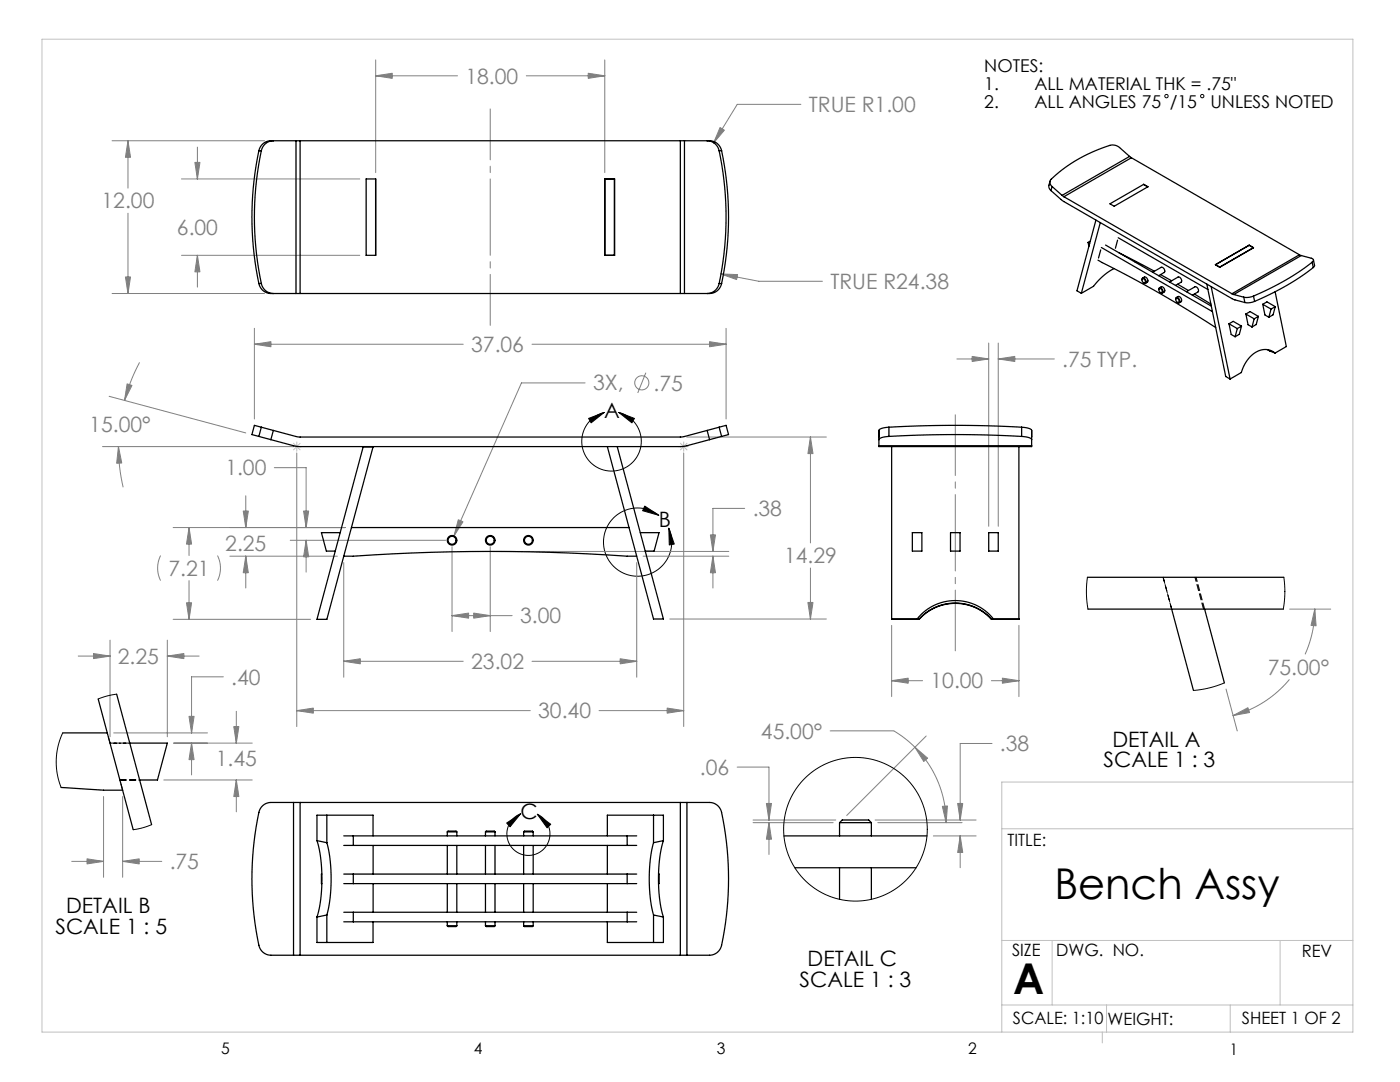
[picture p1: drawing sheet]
<svg xmlns="http://www.w3.org/2000/svg" width="279mm" height="216mm" viewBox="0 0 279 216" stroke-linecap="round" stroke-linejoin="round" font-family="sans-serif">
<g fill="none" stroke="#808080" stroke-width=".2">
<path d="M75 15.1l3.3-.5v1zM75 12v22.4M75 15.1h16.3M105 15.1h15.7M117.4 14.6l3.3 .5-3.3 .5zM120.7 12v22.4M22.4 28.1h30.4M25.5 28.1l.5 3.3h-1zM25.5 28.1v9.4M36.2 35.7h35.6M38.9 32.4h1l-.5 3.3zM39.4 29.4v6.3"/>
<path d="M143.7 25.4l.9 .6-2.2 2.5zM159.8 20.8h-12.7l-4.7 7.7M22.4 58.6h30.4M25 55.3h1l-.5 3.3zM25.5 42.5v16.1M36.2 50.9h35.6M39.4 50.9l.5 3.3h-1zM39.4 50.9v6.4M143.9 54.7l3.3 .1-.2 1zM143.9 54.7l7.5 1.4h12.7M21.8 79.1l27.2 7.3M25.4 76.6l.9 .3-1.4 3z"/>
<path d="M27.9 72.3a35.6 35.6 0 0 0-3 7.6M50.8 68.7l3.3-.5v1zM50.8 65.5v18.1M50.8 68.7h41.6M106.2 68.7h38.7M116.8 76.4h-12.7l-13.5 30.5M128.9 74.4l-1.6 4M141.6 68.2l3.3 .5-3.3 .5zM144.9 65.5v18.1M191 71.6h6.3M194 71.1l3.3 .5-3.3 .5zM197.3 68.5v36.5"/>
<path d="M199.2 71.6l3.3-.5v1zM199.2 68.5v36.5M199.2 71.6h11.2M20.5 89.1h38.1M23.6 89.1a35.6 35.6 0 0 0 1 8.1M23.6 89.1l.7 3.3h-1zM49.1 98.9v6.4M54.7 93.3h6.4v12M59.2 90.4v54.6M136.4 90.4v54.6M137 87.2h27.9M161.7 87.2l.6 3.3h-1.1z"/>
<path d="M161.7 87.2v21.1M32 110.9a5.6 5.6 0 0 0 0 5M34.6 105.3h34.3M37.7 105.3l.5 3.3h-1zM37.7 105.3v5.6M37.7 115.9v7.7M43.4 110.9a5.6 5.6 0 0 1 0 5M45.9 111h21.4M48.5 102h1.1l-.5 3.3zM49.1 111l.5 3.3h-1.1zM49.1 111v6.3M57.9 107.8h31"/>
<path d="M60.6 102h1l-.5 3.3zM61.1 107.8l.5 3.3h-1zM61.1 107.8v6.4M68.6 112.3v22.8M90.2 109.1v16.9M91.5 103.7l.9 .4-1.8 2.8zM97.8 109.1v16.9M99.1 110h46.4M127.1 112.3v22.8M128.3 111h17.2M141.8 106.7h1l-.5 3.3zM142.3 111l.5 3.3h-1z"/>
<path d="M142.3 111v6.3M148.6 101.4h-6.3v8.6M161.7 113.3v10.2M15.6 130.9h6.4M18.7 130.4l3.3 .5-3.3 .5zM22 127.7v19.3M33.4 130.9l3.3-.5v1zM33.4 127.7v19.3M33.4 130.9h6.3M34.6 123.6h27.4M37.2 120.3h1l-.5 3.3zM44.6 135.1h-6.4v11.1"/>
<path d="M68.6 132l3.3-.6v1.1zM68.6 132h23.8M90.2 122.8l3.3-.5v1.1zM90.2 122.8h12M94.5 122.3l3.3 .5-3.3 .6zM106.2 132h20.9M123.8 131.4l3.3 .6-3.3 .5zM133.7 123.5h31.2M161.2 120.2h1.1l-.6 3.3zM177.9 135.8l3.4-.5v1zM177.9 124.8v14.2M177.9 135.8h6.2"/>
<path d="M197.8 135.8h5.5M200 135.3l3.3 .5-3.3 .5zM203.3 124.8v14.2M244.7 137.5l2.2 8.4M257.3 135.6a22 22 0 0 1-11.2 7.2M257.4 121.5h8.2M262.4 121.5a22 22 0 0 1-1.9 9.1M262.4 121.5l.3 3.4-1.1-.1zM20.7 158.9v16.2M22.7 146.2h18.7M24.5 158.9v16.2M32.7 155.6h17.6"/>
<path d="M34.7 148.3h15.6M37.7 142.9h1l-.5 3.3zM38.2 148.3l.5 3.3h-1zM38.2 148.3v6.3M46.7 145h1l-.5 3.3zM47.2 155.6l.5 3.3h-1zM47.2 141.9v6.4M47.2 155.6v6.4M59.2 141.8l3.3-.5v1zM59.2 141.8h46.6M119.6 141.8h16.8M133.1 141.3l3.3 .5-3.3 .5z"/>
<path d="M147.1 153.1h6.4v10.5M165.7 145.8h12.7a21.3 21.3 0 0 1 4.2 3.3M182.6 149.1a21.3 21.3 0 0 1 6.2 15.1M182.6 149.1l2.5 2.2-.7 .6zM184.8 146.9l-15.8 15.8M198 148.4h-6.4v15.2M246.1 142.8l2.9-1.6 .4 1zM14.3 171.9h6.4M17.4 171.4l3.3 .5-3.3 .5zM24.5 171.9l3.3-.5v1zM24.5 171.9h7.8M150.3 163.6h16.5"/>
<path d="M150.3 164.2h16M153 160.3h1l-.5 3.3zM153.5 164.2l.5 3.3h-1zM153.5 164.2v6.3M174.6 163.6h20.2M175.2 164.2h16.8M186.3 166.8h8.5M188.1 160.9l1-.1-.3 3.4zM191.1 160.3h1l-.5 3.3zM191.6 166.8l.5 3.3h-1zM191.6 166.8v6.3"/>
<circle cx="128.1" cy="76.4" r="1.41"/>
</g>
<g fill="none" stroke="#000" stroke-width=".2">
<path d="M117.5 83.5l3.1-1.2-2.6 2.1zM123.5 82.3a5.9 5.9 0 0 1 3.4 9.1 5.9 5.9 0 0 1-9.7 0 5.9 5.9 0 0 1 3.4-9.1M123.5 82.3l3.1 1.2-.5 .9zM128.7 101l2.8 1.8-3.3-.9zM131.5 102.8a6.8 6.8 0 0 0-10.7 3.3 6.8 6.8 0 0 0 6.8 8.9 6.8 6.8 0 0 0 5.9-9.6M133.5 105.4l1.1 3.2-1 .1zM101.1 164.2l2.8-1.8-2.1 2.6zM103.9 162.4a4.3 4.3 0 0 0-1.9 6.5 4.3 4.3 0 0 0 6.8 .2 4.3 4.3 0 0 0-1.6-6.6M107.2 162.5l2.7 2-.7 .7z"/>
<circle cx="232.8" cy="19.2" r=".34"/>
<circle cx="239.9" cy="19.2" r=".34"/>
</g>
<g fill="none" stroke="#c0c0c0" stroke-width=".2">
<path d="M8.4 7.8h261.6v198.1h-261.6zM58.2 89.1h2M58.5 88.4l1.4 1.4M59.2 88.1v2M59.9 88.4l-1.4 1.4M135.4 89.1h2M135.7 88.4l1.5 1.4M136.4 88.1v2M137.2 88.4l-1.5 1.4M270 156h-70.1v49.9M199.9 165.4h70.1M199.9 187.7h70.1"/>
<path d="M210 187.7v12.8M255.5 187.7v12.8M199.9 200.5h70.1M220 205.9v2.2M220.8 200.5v5.4M245.5 200.5v5.4"/>
</g>
<path d="M190.6 129.9v-47.1" fill="none" stroke="#808080" stroke-width=".2" stroke-dasharray="15.2 1.3 1.3 1.3" stroke-dashoffset="3.1"/>
<path d="M97.8 64.9v-43.2" fill="none" stroke="#808080" stroke-width=".2" stroke-dasharray="15.2 1.3 1.3 1.3" stroke-dashoffset="5.1"/>
<path d="M117.5 83.5l3.1-1.2-2.6 2.1zM123.5 82.3l3.1 1.2-.5 .9zM128.7 101l2.8 1.8-3.3-.9zM133.5 105.4l1.1 3.2-1 .1zM101.1 164.2l2.8-1.8-2.1 2.6zM107.2 162.5l2.7 2-.7 .7z" fill="#000"/>
<g fill="#808080">
<path d="M59.2 141.8l3.3-.5v1zM133.1 141.3l3.3 .5-3.3 .5z"/>
<path d="M141.6 68.2l3.3 .5-3.3 .5zM50.8 68.7l3.3-.5v1zM161.7 87.2l.6 3.3h-1.1zM161.2 120.2h1.1l-.6 3.3zM25.4 76.6l.9 .3-1.4 3zM23.6 89.1l.7 3.3h-1zM123.8 131.4l3.3 .6-3.3 .5zM68.6 132l3.3-.6v1.1zM91.5 103.7l-.9 3.2 1.8-2.8zM37.2 120.3h1l-.5 3.3zM37.7 105.3l.5 3.3h-1zM48.5 102h1.1l-.5 3.3zM49.1 111l.5 3.3h-1.1zM90.2 122.8l3.3-.5v1.1zM94.5 122.3l3.3 .5-3.3 .6zM142.3 111l.5 3.3h-1zM141.8 106.7h1l-.5 3.3zM60.6 102h1l-.5 3.3zM61.1 107.8l.5 3.3h-1zM199.2 71.6l3.3-.5v1zM194 71.1l3.3 .5-3.3 .5zM177.9 135.8l3.4-.5v1zM200 135.3l3.3 .5-3.3 .5zM143.9 54.7l3.1 1.1 .2-1zM143.7 25.4l-1.3 3.1 2.2-2.5zM75 15.1l3.3-.5v1zM117.4 14.6l3.3 .5-3.3 .5zM39.4 50.9l.5 3.3h-1zM38.9 32.4h1l-.5 3.3zM25.5 28.1l.5 3.3h-1zM25 55.3h1l-.5 3.3zM246.1 142.8l2.9-1.6 .4 1zM262.4 121.5l.3 3.4-1.1-.1zM33.4 130.9l3.3-.5v1zM18.7 130.4l3.3 .5-3.3 .5zM46.7 145h1l-.5 3.3zM47.2 155.6l.5 3.3h-1zM17.4 171.4l3.3 .5-3.3 .5zM24.5 171.9l3.3-.5v1zM37.7 142.9h1l-.5 3.3zM38.2 148.3l.5 3.3h-1zM191.1 160.3h1l-.5 3.3zM191.6 166.8l.5 3.3h-1zM153 160.3h1l-.5 3.3zM153.5 164.2l.5 3.3h-1zM188.1 160.9l1-.1-.3 3.4zM182.6 149.1l2.5 2.2-.7 .6z"/>
</g>
<g fill="none" stroke="#000" stroke-width=".25">
<path d="M51.7 30.1a64 64 0 0 0 0 26.5M51.7 30.1h.5M52.2 30.1a64.1 64.1 0 0 0 0 26.5M54.6 28.1a2.47 2.47 0 0 0-2.4 2M59.1 28.1h-5a2.47 2.47 0 0 0-2.4 2M59.1 28.1h.8M59.1 28.1v30.5M59.9 28.1h75.9M59.9 28.1v30.5M73.1 35.7h1.9v15.2h-1.9zM75 35.7v15.2M120.7 35.7h2v15.2h-2z"/>
<path d="M122.6 35.7v15.2M135.8 28.1h.8M135.8 28.1v30.5M136.6 28.1h5a2.47 2.47 0 0 1 2.4 2M136.6 28.1v30.5M141.1 28.1a2.47 2.47 0 0 1 2.4 2M143.5 30.1a64 64 0 0 1 0 26.5M143.5 30.1h.5M144 30.1a64.1 64.1 0 0 1 0 26.5M209.6 36.2l-.3 .8a1.07 1.07 0 0 0 .4 1M209.7 38l2.6 2.2 33.6 19.4 2.5 .8M210 37.2l-.3 .8"/>
<path d="M210 37.2l2 1.8M212 39l.3 .3M212.3 39.3l33.6 19.3M225.4 31.2l-2.1-1.9-.5-.2-.8-.2a27.1 27.1 0 0 0-12.4 7.2 1.06 1.06 0 0 0 .4 1.1M225.4 31.2l.4 .3M225.4 31.2l-13.4 7.8M225.8 31.5l-13.5 7.8M225.8 31.5l33.5 19.3M228.3 36.8l.8 .5M51.7 56.6a2.48 2.48 0 0 0 2.4 2h5M51.7 56.6h.5M52.2 56.6a2.48 2.48 0 0 0 2.4 2"/>
<path d="M59.1 58.6h.8M59.9 58.6h75.9M135.8 58.6h.8M143.5 56.6a2.48 2.48 0 0 1-2.4 2M143.5 56.6h.5M144 56.6a2.48 2.48 0 0 1-2.4 2h-5M217.1 48.4l.2 .8M217.1 48.4l.4 .2M217.6 48.1l-.5 .3M218.7 43.9l-3.8 14.1 .9 .5M219.1 51.9l12.9 7 10.6 6.5M219.6 44.4l-3.8 14.1"/>
<path d="M219.7 49.9l-.5 1.6M219.8 49.4l22.2 12.8M220.6 48.9l21.1 12.2M221.5 40.7l6.8-3.9 .8 .5-6.7 3.9zM222.3 53.6a11.9 11.9 0 0 0-4.1 3.5l-2.4 1.4M223 47.9l-.4 1.6M223.2 47.4l17.9 10.4M223.3 50.4l7.1 3.7M226.8 52.2l-.2 .1M227.9 55.8a.33 .33 0 0 1 .3-.4 .33 .33 0 0 1 .4 .3l.1 .3a.31 .31 0 0 1 0 .5 .31 .31 0 0 1-.4-.1M228 55.7a.5 .5 0 0 1 .5 .2 .5 .5 0 0 1-.1 .6l-.4-.3zM228 55.5l.4-.2a.69 .69 0 0 1 .6 1l-.4 .2"/>
<path d="M230 54.3l1.7-1a.69 .69 0 0 1 .6 1.1l-1.1 .6M231.3 57.8a.33 .33 0 0 1 .2-.4 .33 .33 0 0 1 .4 .3l.2 .3a.31 .31 0 0 1-.1 .4 .31 .31 0 0 1-.4 0M231.3 57.6a.5 .5 0 0 1 .6 .2 .5 .5 0 0 1-.1 .6l-.4-.3zM231.4 57.4l.3-.2a.69 .69 0 0 1 .6 1.1l-.3 .2M231.6 54.8l2.2 1.2M233.4 56.3l1.7-1a.69 .69 0 0 1 .6 1l-1.1 .7M234.6 59.7a.33 .33 0 0 1 .3-.4 .33 .33 0 0 1 .4 .3l.1 .3a.31 .31 0 0 1 0 .5 .31 .31 0 0 1-.4-.1M234.7 59.5a.5 .5 0 0 1 .5 .3 .5 .5 0 0 1 0 .6l-.5-.3zM234.8 59.4l.3-.2a.69 .69 0 0 1 .6 1l-.3 .2M235 56.7l2.2 1.3M236.8 58.2l1.7-1a.69 .69 0 0 1 .6 1.1l-1.1 .6M238.4 58.7l3.3 2"/>
<path d="M240.8 56.7l3.8 18.4 .9 .5M241.7 57.2l3.8 18.4M242.6 52.8l6.7-3.9 .9 .5-6.8 3.9zM245.9 58.6l.3 .2M246.2 58.8l2 .5M248.2 59.3l.2 1.1M250.1 49.4l-6.7 3.9M250.2 59.1l-1.1 .3-.9-.1M250.2 59.1l.2 1M254.5 58.2l2.2 11-2.2 1.2M259.3 50.8l.4 .2M259.3 50.8l-13.4 7.8"/>
<path d="M259.7 51l2 .5a.41 .41 0 0 1 .4 .3 .41 .41 0 0 1-.2 .5M259.7 51l-13.5 7.8M261.9 52.3a51 51 0 0 1-11.7 6.8M261.9 52.3l.2 1.1M262.1 53.4a51 51 0 0 1-11.7 6.7M262.1 51.9l.2 1.1-.2 .4M245.3 64.6l1.6 1M245.3 64.6l.4 2.1 .8 .5M245.3 64.6l.8-.5 1.7 1M246.9 65.6l-.4 1.6M247.8 65.1l-.9 .5M247.8 65.1l-.5 1.6-.8 .5"/>
<path d="M248.6 62.7l1.7 .9M248.6 62.7l.5 2.1 .8 .4M248.6 62.7l.9-.5 1.6 .9M250.3 63.6l-.4 1.6M250.4 60.1l-1.1 .3h-.9M251.1 63.1l-.8 .5M251.1 63.1l-.4 1.7-.8 .4M252 60.7l1.7 1M252 60.7l.4 2.1 .8 .5M252 60.7l.8-.5 1.7 1M252.9 69.8l1.6 .6M253.7 61.7l-.5 1.6"/>
<path d="M254.5 70.4a3.7 3.7 0 0 0-5.3 1.1l-.9 1.5-.6 1.3-2.2 1.3M254.5 61.2l-.8 .5M254.5 61.2l-.4 1.6-.9 .5M51.7 87.1l2.4 .6M52.2 85.2l2.4 .7M52.2 85.2l-1.4-.3-.5 1.8 1.4 .4M52.2 85.2l-.5 1.9M54.1 87.7l4.6 1.3 1.2 .1h75.9l1.1-.1 4.7-1.3M54.6 85.9l5.3 1.3h75.9l5.3-1.3M54.6 85.9l-.5 1.8M72.5 89.2h1.9M72.5 89.1v.1"/>
<path d="M74.5 89.1l-9.3 34.5h-1.9l9.2-34.4M121.2 89.1l9.2 34.4h2l-9.2-34.4M141.1 85.9l.5 1.8M143.5 85.2l-2.4 .7M143.5 85.2l1.4-.3 .5 1.8-1.4 .4M143.5 85.2l.5 1.9M144 87.1l-2.4 .6M175.4 88.9v.2h30.5v-.2M175.4 87.1v.1M175.4 88.9h30.5M177.4 87.1l-.9 .1a1.26 1.26 0 0 0-1.1 .5M177.4 87.1a236.7 236.7 0 0 1 26.5 0"/>
<path d="M177.4 85.2a236.7 236.7 0 0 1 26.5 0M177.4 85.2l-.9 .1a1.26 1.26 0 0 0-1.1 .6v3M177.4 85.2v1.9M177.9 89.1v34.5h5.5a9.7 9.7 0 0 1 14.5 0h5.4v-34.5M203.9 87.1l.9 .1a1.26 1.26 0 0 1 1.1 .5M203.9 85.2l.9 .1a1.26 1.26 0 0 1 1.1 .6v3M203.9 85.2v1.9M205.9 87.1v.1M67.9 106.3h-3.8l1 3.7h1.8M68.6 111h1.9a392.6 392.6 0 0 1 54.7 0h1.9M70.1 105.3h55.4M127.8 106.3h3.7l-1 3.7h-1.7"/>
<path d="M182.1 106.3h1.9v3.7h-1.9zM189.7 106.3h1.9v3.7h-1.9zM197.3 106.3h1.9v3.7h-1.9zM217 115.2h39.2M19.6 139.5l7 26.1M23.3 138.5l7 26M177.9 123.5h5.1M183 123.5a9.7 9.7 0 0 1 15.3 0M183 123.5h.3a11.2 11.2 0 0 1 5-2.9 9.7 9.7 0 0 1 9.6 2.9h.4M198.3 123.5h5M217.1 121.5h39M233.8 121.5l4.4 16.3"/>
<path d="M240.4 121.5l3.9 14.8M12.2 157.1l8.5 .6h3.8M12.5 146.2h8.9M25.9 148.3h7.5l-2 7.3h-3.5M58.6 160.1h1.3M58.6 160.1h-4.5a2.47 2.47 0 0 0-2.4 2 62.4 62.4 0 0 0 .2 27.1 2.45 2.45 0 0 0 2.2 1.4h4.5M58.6 160.1v30.5M59.9 160.1v30.5M59.9 160.1h75.9M63.3 167.7a29.9 29.9 0 0 1 0 15.3M63.3 167.7l1.9 .5M64.2 174.4v1.9"/>
<path d="M65.2 168.2a30.9 30.9 0 0 1 0 14.4M65.2 162.7v5.5M68.6 166.8h1.9M68.6 168.7h1.9M68.6 174.4h1.9M68.6 176.3h1.9M70.5 166.8h54.7M70.5 168.7h54.7M70.5 174.4h54.7M70.5 176.3h54.7M70.5 166.8v1.9M70.5 174.4v1.9"/>
<path d="M74.4 166.8v-4.1h-11.1v5M74.5 168.7v5.7M74.5 176.3v5.7M89.3 166h1.9M89.3 166l.1-.2h1.6l.2 .2M89.3 166v.8M89.3 168.7v5.7M89.3 176.3v5.7M91.2 166v.8M91.2 168.7v5.7M91.2 176.3v5.7M96.9 166h1.9"/>
<path d="M96.9 166l.1-.2h1.6l.2 .2M96.9 166v.8M96.9 168.7v5.7M96.9 176.3v5.7M98.8 166v.8M98.8 168.7v5.7M98.8 176.3v5.7M104.5 166h1.9M104.5 166l.2-.2h1.5l.2 .2M104.5 166v.8M104.5 168.7v5.7M104.5 176.3v5.7"/>
<path d="M106.4 166v.8M106.4 168.7v5.7M106.4 176.3v5.7M121.2 166.8v-4.1h11.2v5M121.2 168.7v5.7M121.2 176.3v5.7M125.2 166.8h1.9M125.2 168.7h1.9M125.2 166.8v1.9M125.2 174.4v1.9M125.2 174.4h1.9M125.2 176.3h1.9"/>
<path d="M130.4 168.2a30.9 30.9 0 0 0 0 14.4M130.4 162.7v5.5M131.4 174.4h.1v1.9h-.1M132.4 167.7a29.9 29.9 0 0 0 0 15.3M132.4 167.7l-2 .5M135.8 160.1h1.3M135.8 160.1v30.5M137.1 160.1h4.5a2.47 2.47 0 0 1 2.4 2 62.4 62.4 0 0 1-.2 27.1 2.45 2.45 0 0 1-2.2 1.4h-4.5M137.1 160.1v30.5M156.5 166.8h28.5M158.6 173.1h24.2M167.5 164.2h6.4"/>
<path d="M167.5 164.2l.6-.6h5.3l.5 .6M167.5 164.2v2.6M167.5 173.1v6.3M173.9 164.2v2.6M173.9 173.1v6.3M58.6 190.6h1.3M59.9 190.6h75.9M63.3 183v5.1h11.1v-4.2M65.2 182.6l-1.9 .4M65.2 182.6v5.5M68.6 182h1.9M68.6 183.9h1.9"/>
<path d="M70.5 182h54.7M70.5 183.9h54.7M70.5 182v1.9M89.3 184.7h1.9M89.3 184.7l.1 .2h1.6l.2-.2M89.3 183.9v.8M91.2 183.9v.8M96.9 184.7h1.9M96.9 184.7l.1 .2h1.6l.2-.2M96.9 183.9v.8M98.8 183.9v.8M104.5 184.7h1.9"/>
<path d="M104.5 184.7l.2 .2h1.5l.2-.2M104.5 183.9v.8M106.4 183.9v.8M125.2 182v1.9M125.2 182h1.9M125.2 183.9h1.9M130.4 182.6l2 .4M130.4 182.6v5.5M132.4 183v5.1h-11.2v-4.2M135.8 190.6h1.3"/>
<circle cx="90.2" cy="107.8" r=".95"/>
<circle cx="90.2" cy="107.8" r=".79"/>
<circle cx="97.8" cy="107.8" r=".95"/>
<circle cx="97.8" cy="107.8" r=".79"/>
<circle cx="105.5" cy="107.8" r=".95"/>
<circle cx="105.5" cy="107.8" r=".79"/>
</g>
<g fill="none" stroke="#000" stroke-width=".2">
<path d="M217 115.2l-.2 3.2 .3 3.1M256.2 115.2l.2 3.1-.3 3.2M23.3 138.5l-1.9 .4-1.8 .6M244.3 136.3l-2.9 1-3.2 .5M12.5 146.2l-.9 2.7-.4 2.8 .2 2.7 .8 2.7M30.3 164.5l-1.9 .7-1.8 .4"/>
<circle cx="170.7" cy="165.5" r="14.3"/>
</g>
<path d="M232.1 115.2l1.7 6.3M233.8 121.5l-1.7-6.3M240.2 121.5l-1.7-6.3M240.4 121.5l-1.7-6.3M21.4 146.2h.1M22 148.3h3.9M22 148.3l-.6-2.1M23.9 155.6h4M24.5 157.7h.1M24.5 157.7l-.6-2.1M25.9 148.3h-3.9" fill="none" stroke="#000" stroke-width=".2" stroke-dasharray="1.3 .6"/>
<g font-size="8.5">
<text x="210.4" y="179.3">Bench Assy</text>
<text x="202.2" y="198.3">A</text>
</g>
<g font-size="4.2" fill="#808080">
<text x="92.9" y="16.7">18.00</text>
<text x="161.4" y="22.4">TRUE R1.00</text>
<text x="20.3" y="41.6">12.00</text>
<text x="35.3" y="46.9">6.00</text>
<text x="165.7" y="57.7">TRUE R24.38</text>
<text x="94" y="70.2">37.06</text>
<text x="118.4" y="77.9">3X,</text>
<text x="130.4" y="78">.75</text>
<text x="212" y="73.2">.75 TYP.</text>
<text x="17.8" y="86.1">15.00°</text>
<text x="45" y="94.9">1.00</text>
<text x="150.2" y="103">.38</text>
<text x="45" y="109.9">2.25</text>
<text x="156.5" y="112.4">14.29</text>
<text x="33.6" y="114.9">7.21</text>
<text x="103.8" y="124.4">3.00</text>
<text x="23.5" y="132.5">2.25</text>
<text x="46.2" y="136.6">.40</text>
<text x="94" y="133.5">23.02</text>
<text x="185.7" y="137.4">10.00</text>
<text x="253" y="134.6">75.00°</text>
<text x="107.4" y="143.4">30.40</text>
<text x="151.9" y="147.4">45.00°</text>
<text x="199.6" y="149.9">.38</text>
<text x="43.1" y="152.8">1.45</text>
<text x="139.7" y="154.6">.06</text>
<text x="33.9" y="173.4">.75</text>
</g>
<g font-size="4.2">
<text x="120.6" y="83.3">A</text>
<text x="131.5" y="105.2">B</text>
<text x="222" y="149">DETAIL A</text>
<text x="220.3" y="153.1">SCALE 1 : 3</text>
<text x="103.9" y="163.3">C</text>
<text x="13.2" y="182.2">DETAIL B</text>
<text x="11.1" y="186.3">SCALE 1 : 5</text>
<text x="159.6" y="197">SCALE 1 : 3</text>
<text x="161.2" y="192.8">DETAIL C</text>
</g>
<g font-size="3.5">
<text x="196.4" y="14.4">NOTES:</text>
<text x="196.4" y="18">1.</text>
<text x="206.4" y="18">ALL MATERIAL THK = .75&quot;</text>
<text x="196.4" y="21.5">2.</text>
<text x="206.4" y="21.5">ALL ANGLES 75 /15</text>
<text x="241.5" y="21.5">UNLESS NOTED</text>
</g>
<g font-size="3.4">
<text x="201.1" y="168.8">TITLE:</text>
<text x="202" y="190.8">SIZE</text>
<text x="210.8" y="190.8">DWG. NO.</text>
<text x="259.8" y="190.9">REV</text>
<text x="202.1" y="204.4">SCALE: 1:10</text>
<text x="221" y="204.5">WEIGHT:</text>
<text x="247.8" y="204.4">SHEET 1 OF 2</text>
</g>
<g font-size="3.2">
<text x="44.2" y="210.4">5</text>
<text x="94.6" y="210.3">4</text>
<text x="143.1" y="210.3">3</text>
<text x="193.2" y="210.3">2</text>
<text x="245.4" y="210.6">1</text>
</g>
</svg>
